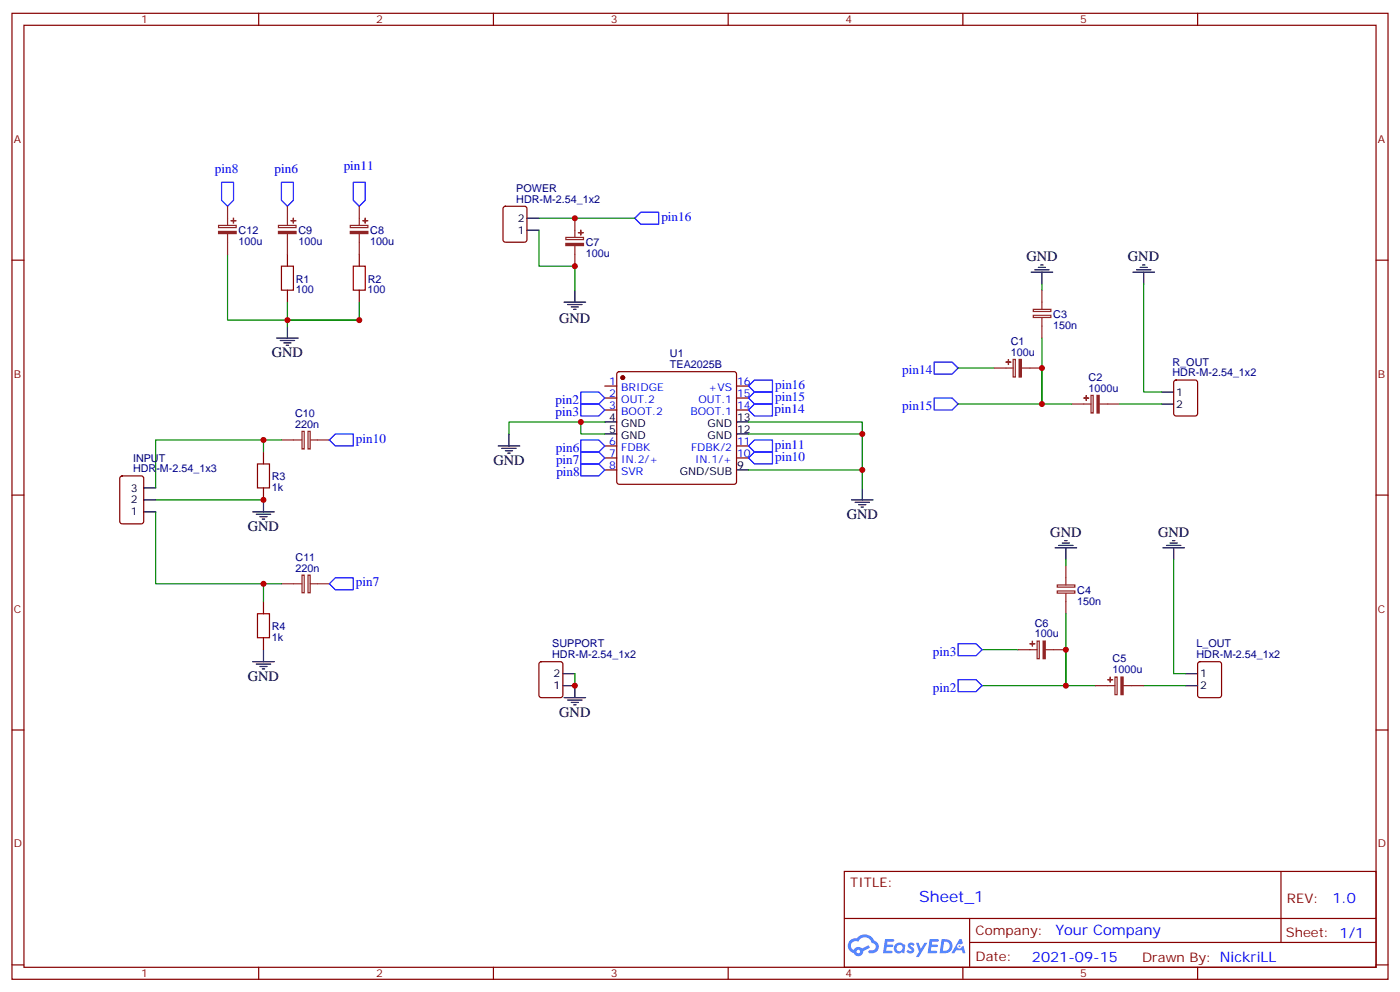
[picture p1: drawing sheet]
<svg xmlns="http://www.w3.org/2000/svg" width="412mm" height="292mm" viewBox="0 0 412 292" stroke-linecap="round" stroke-linejoin="round" font-family="sans-serif">
<g fill="none" stroke="#870000" stroke-width=".35">
<path d="M3.5 3.9h405.4v284.4h-405.4zM7.1 7.4h398.2v277.3h-398.2zM76.2 3.9v3.5M145.3 3.9v3.5M214.5 3.9v3.5M283.6 3.9v3.5M352.8 3.9v3.5M3.5 76.6h3.6M405.3 76.6h3.6M3.5 145.7h3.6M405.3 145.7h3.6M3.5 214.9h3.6"/>
<path d="M405.3 214.9h3.6M248.7 256.5h156.6v28.2h-156.6zM377.3 256.5v20.9M248.7 270.4h156.5M285.6 277.4h119.6M285.6 270.4v14.1M3.5 284h3.6M76.2 284.7v3.6M145.3 284.7v3.6M214.5 284.7v3.6M283.6 284.7v3.6M352.8 284.7v3.6"/>
<path d="M405.3 284h3.6"/>
</g>
<g fill="#5487ff">
<path d="M267.7 277.7a1.22 1.22 0 0 1 1.7 .2l-.4 .6a.47 .47 0 0 0-.3-.4 .47 .47 0 0 0-.5 .2l.1 .2a1.14 1.14 0 0 1 .8 1.8 1.14 1.14 0 0 1-1.9 0l-.2-.2 .5-.6 .7 .5a.29 .29 0 0 0 .3-.3 .29 .29 0 0 0-.2-.3 1.04 1.04 0 0 1-.6-1.7z"/>
<path d="M260.7 276.4h2.4l.3 .2-.2 .5-1.8 .1-.1 .8h1.5l.3 .4-.3 .4h-1.6l-.2 1.1h1.7l.2 .3-.2 .3-2.6 .1z"/>
<path d="M273.8 276.4h2.4l.3 .2-.1 .5-1.8 .1-.2 .8h1.6l.3 .4-.4 .4h-1.6l-.1 1.1h1.7l.2 .3-.2 .3-2.6 .1z"/>
<path d="M282.6 276.4h.7l.3 1.3-.6 .3a.69 .69 0 0 0-1 .3 .69 .69 0 0 0 .4 .9 .69 .69 0 0 0 .9-.6l.5-.2 .6 2.2h-.8l-.2-.9h-1.8l-.5 .9h-.8z"/>
<path d="M269.8 277.5h.8l.6 1.8 1.1-1.8h.9l-2.6 4.2h-.8l.9-1.5z"/>
<path d="M277.4 276.4l-.6 4.2h1.3a2.11 2.11 0 0 0 2.5-2.1 2.11 2.11 0 0 0-2.5-2.1zM278.1 277.2a1.39 1.39 0 0 1 1.7 1.4 1.39 1.39 0 0 1-1.8 1.3h-.3z"/>
<path d="M263.7 278.1a1.54 1.54 0 0 0-.1 2.1 1.54 1.54 0 0 0 2.2 .1l.6 .3 .3-2.3-.2-.3h-.4a1.49 1.49 0 0 0-2.4 .1zM264 279.1a.94 .94 0 0 1 1.8 0 .94 .94 0 0 1-1.8 0z"/>
<path d="M250.4 276.8a2.18 2.18 0 0 0 1.1 3.7 1.44 1.44 0 0 0 1.6 .9 1.44 1.44 0 0 0 1.2-1.4l2-1-.5-.8-1.9 1a1.47 1.47 0 0 0-2.4 .4 1.39 1.39 0 0 1-.7-1.9 1.39 1.39 0 0 1 2-.5 2.12 2.12 0 0 1 2.2-1.3 2.12 2.12 0 0 1 1.9 1.7 1.14 1.14 0 0 1 1.1 1.4 1.14 1.14 0 0 1-1.7 .7 .43 .43 0 0 0-.5 .4 .43 .43 0 0 0 .4 .5 1.98 1.98 0 0 0 2.5-1.2 1.98 1.98 0 0 0-1.2-2.6 3.1 3.1 0 0 0-5.3-.6l-.9 .1zM252.3 280.1a.55 .55 0 0 1 1.1 0 .55 .55 0 0 1-1.1 0z"/>
<circle cx="282.6" cy="278.5" r=".26"/>
</g>
<path d="M82.9 78.4h3.5v7h-3.5zM104.1 78.4h3.5v7h-3.5zM75.8 136.6h3.6v7h-3.6zM75.8 180.7h3.6v7h-3.6z" fill="none" stroke="#a10000" stroke-width=".35"/>
<g fill="none" stroke="#870000" stroke-width=".35">
<path d="M84.7 74.8v3.6M105.8 74.8v3.6M148.4 60.9l.5-.2h5.6l.7 .4v9.5l-.4 .6-5.9 .1-.7-.5v-9.4zM84.7 85.4v3.5M105.8 85.4v3.5M178.2 113.6h3.5M178.2 117.2h3.5M181.9 109.6l.5-.2h33.9l.5 .2 .2 .5v31.8l-.3 .5-.4 .2h-33.9l-.5-.3-.2-.4v-31.8zM217 113.6h3.5M217 117.2h3.5M346 112.1l.4-.2h5.7l.6 .4 .1 9.4-.5 .7h-5.9l-.6-.4-.1-9.4zM77.6 133v3.6"/>
<path d="M178.2 120.7h3.5M178.2 131.3h3.5M178.2 134.8h3.5M178.2 138.3h3.5M217 120.7h3.5M217 131.3h3.5M217 134.8h3.5M35.5 140.3l.5-.2h5.6l.7 .4v13l-.4 .6-5.9 .1-.7-.5v-12.9zM77.6 143.6v3.5M77.6 177.1v3.6M77.6 187.7v3.5M159 195l.5-.2h5.6l.7 .4v9.4l-.5 .7-5.8 .1-.7-.5-.1-9.4z"/>
<path d="M353 195l.5-.2h5.6l.7 .4v9.4l-.4 .7-5.9 .1-.7-.5v-9.4z"/>
</g>
<circle cx="183.4" cy="111.2" r=".53" fill="#870000" stroke="#870000" stroke-width=".35"/>
<g fill="none" stroke="#000" stroke-width=".35">
<path d="M155.2 67.8h3.5M155.2 64.2h3.5M304.8 79.4h4.2M305.9 78.7h2.1M306.6 78h.7M334.8 79.4h4.2M335.8 78.7h2.2M336.5 78h.8M81.5 99.5h6.3M84.7 96v3.5M166.2 88.9h6.3M167.2 89.6h4.2"/>
<path d="M168.3 90.3h2.1M169 91.1h.7M169.3 85.4v3.5M303.7 80.1h6.4M306.9 80.1v3.5M333.7 80.1h6.4M336.9 80.1v3.5M82.5 100.2h4.3M83.6 100.9h2.1M84.3 101.6h.7M342.2 115.4h3.5M342.2 118.9h3.5"/>
<path d="M146.8 131.3h6.3M147.8 132h4.2M148.9 132.7h2.1M149.6 133.4h.7M149.9 127.7v3.6M178.2 124.2h3.5M178.2 127.7h3.5M217 124.2h3.5M217 127.7h3.5M217 138.3h3.5M42.3 147.1h3.6M42.3 150.7h3.6"/>
<path d="M42.3 143.6h3.6M74.4 150.7h6.4M75.5 151.4h4.2M76.6 152.1h2.1M77.3 152.8h.7M77.6 147.1v3.6M250.8 147.1h6.4M251.9 147.8h4.2M252.9 148.6h2.2M253.6 149.3h.8M254 143.6v3.5M312.9 159.8h2.1"/>
<path d="M313.6 159.1h.7M344.7 159.8h2.1M345.4 159.1h.7M310.8 161.3h6.3M311.9 160.5h4.2M314 161.3v3.5M342.5 161.3h6.4M343.6 160.5h4.2M345.7 161.3v3.5M74.4 194.8h6.4M75.5 195.5h4.2M76.6 196.2h2.1"/>
<path d="M77.3 196.9h.7M77.6 191.2v3.6M165.8 198.3h3.5M349.2 198.3h3.6M165.8 201.8h3.5v3.6M166.2 205.4h6.3M167.2 206.1h4.2M168.3 206.8h2.1M169 207.5h.7M349.2 201.8h3.6"/>
</g>
<g fill="none" stroke="#008700" stroke-width=".35">
<path d="M67 74.8v19.4h17.7M158.7 67.8v10.6h10.6v7M158.7 64.2h28.3M84.7 88.9v5.3h21.1M105.8 88.9v5.3h-21.1v1.8M306.9 99.5v19.4h-24.7M306.9 83.6v1.8M336.9 83.6v31.8h5.3M282.2 108.3h10.6M306.9 108.3v10.6h8.8M329.8 118.9h12.4M77.6 129.5h-31.7v14.1"/>
<path d="M82.9 129.5h-5.3v3.5M149.9 127.7v-3.5h21.2v3.5h7.1M171.1 124.2h7.1M220.5 124.2h33.5v19.4M220.5 127.7h33.5M220.5 138.3h33.5M45.9 150.7v21.1h31.7M45.9 147.1h31.7M82.9 171.8h-5.3v5.3M314 164.8v1.7M345.7 164.8v33.5h3.5M169.3 198.3v3.5"/>
<path d="M289.3 191.2h10.6M314 191.2v10.6h8.8M314 180.7v21.1h-24.7M336.9 201.8h12.3"/>
</g>
<g fill="none" stroke="#00f" stroke-width=".35">
<path d="M65.3 53.7h3.5v5.2l-1.8 1.8-1.7-1.8zM82.9 53.7h3.5v5.2l-1.7 1.8-1.8-1.8zM104.1 53.7h3.5v5.2l-1.8 1.8-1.7-1.8zM187 64.2l1.7-1.7h5.3v3.5h-5.3zM171.1 115.4h5.3l1.8 1.8-1.8 1.7h-5.3zM171.1 118.9h5.3l1.8 1.8-1.8 1.7h-5.3zM220.5 113.6l1.7-1.7h5.3v3.5h-5.3zM220.5 117.2l1.7-1.8h5.3v3.5h-5.3zM275.2 106.6h5.3l1.7 1.7-1.7 1.8h-5.3zM275.2 117.2h5.3l1.7 1.7-1.7 1.8h-5.3zM97 129.5l1.8-1.8h5.3v3.6h-5.3zM171.1 136.6h5.3l1.8 1.7-1.8 1.8h-5.3z"/>
<path d="M171.1 129.5h5.3l1.8 1.8-1.8 1.7h-5.3zM171.1 133h5.3l1.8 1.8-1.8 1.8h-5.3zM220.5 120.7l1.7-1.8h5.3v3.5h-5.3zM220.5 131.3l1.7-1.8h5.3v3.5h-5.3zM220.5 134.8l1.7-1.8h5.3v3.6h-5.3zM97 171.8l1.8-1.7h5.3v3.5h-5.3zM282.2 189.5h5.3l1.8 1.7-1.8 1.8h-5.3zM282.2 200.1h5.3l1.8 1.7-1.8 1.8h-5.3z"/>
</g>
<g fill="none" stroke="#8c2424" stroke-width=".35">
<path d="M64.4 66.4h5.2v.6h-5.2zM67 60.7v5.7M67 68.8v6M82 66.4h5.2v.6h-5.2zM84.7 60.7v5.7M84.7 68.8v6M103.2 66.4h5.2v.6h-5.2zM105.8 60.7v5.7M105.8 68.8v6M166.7 69.9h5.2v.6h-5.2zM169.3 64.2v5.7M169.3 72.4v6"/>
<path d="M304.4 92.8h5.2v.7h-5.2zM304.4 91.1h5.2v.6h-5.2zM306.9 85.4v5.7M306.9 93.5v6M292.8 108.3h5.6M298.4 105.8h.7v5.2h-.7zM300.9 108.3h6M315.7 118.9h5.7M321.4 116.4h.6v5.2h-.6zM323.8 118.9h6M82.9 129.5h6M89 127h.6v5.2h-.6z"/>
<path d="M90.7 127h.7v5.2h-.7zM91.4 129.5h5.6M82.9 171.8h6M89 169.3h.6v5.2h-.6zM90.7 169.3h.7v5.2h-.7zM91.4 171.8h5.6M311.4 174h5.2v.6h-5.2zM311.4 172.2h5.2v.6h-5.2zM314 166.5v5.7M314 174.7v6M299.9 191.2h5.6M305.5 188.7h.6v5.2h-.6z"/>
<path d="M308 191.2h6M328.4 199.3h.7v5.2h-.7zM322.8 201.8h5.6M330.9 201.8h6"/>
</g>
<g fill="#8c2424" stroke="#8c2424" stroke-width=".35">
<path d="M323.1 116.4h.7v5.2h-.7z"/>
<path d="M320 116.5v1.4z"/>
<path d="M319.3 117.2h1.4z"/>
<path d="M330.2 199.3h.6v5.2h-.6z"/>
<path d="M327 199.4l.1 1.4z"/>
<path d="M326.3 200.1h1.4z"/>
<path d="M300.2 105.8h.6v5.2h-.6z"/>
<path d="M297 105.9l.1 1.4z"/>
<path d="M296.3 106.6h1.4z"/>
<path d="M307.3 188.7h.6v5.2h-.6z"/>
<path d="M304.1 188.8v1.4z"/>
<path d="M303.4 189.5h1.4z"/>
<path d="M103.2 68.1h5.2v.7h-5.2z"/>
<path d="M106.9 64.9l1.4 .1z"/>
<path d="M107.6 64.2v1.5z"/>
<path d="M82 68.1h5.2v.7h-5.2z"/>
<path d="M85.7 64.9l1.4 .1z"/>
<path d="M86.4 64.2v1.5z"/>
<path d="M64.4 68.1h5.2v.7h-5.2z"/>
<path d="M68.1 64.9l1.4 .1z"/>
<path d="M68.8 64.2v1.5z"/>
<path d="M166.7 71.6h5.2v.7h-5.2z"/>
<path d="M170.4 68.5h1.4z"/>
<path d="M171.1 67.8v1.4z"/>
</g>
<g fill="#c00">
<circle cx="254" cy="127.7" r=".88"/>
<circle cx="254" cy="138.3" r=".88"/>
<circle cx="306.9" cy="118.9" r=".88"/>
<circle cx="314" cy="201.8" r=".88"/>
<circle cx="171.1" cy="124.2" r=".88"/>
<circle cx="105.8" cy="94.2" r=".88"/>
<circle cx="84.7" cy="94.2" r=".88"/>
<circle cx="77.6" cy="129.5" r=".88"/>
<circle cx="77.6" cy="147.1" r=".88"/>
<circle cx="77.6" cy="171.8" r=".88"/>
<circle cx="306.9" cy="108.3" r=".88"/>
<circle cx="314" cy="191.2" r=".88"/>
<circle cx="169.3" cy="64.2" r=".88"/>
<circle cx="169.3" cy="78.4" r=".88"/>
<circle cx="169.3" cy="201.8" r=".88"/>
</g>
<text font-size="4.6" fill="#00f" x="270.8" y="265.5">Sheet_1</text>
<g font-size="4.2">
<text x="302.3" y="76.8">GND</text>
<text x="332.3" y="76.8">GND</text>
<text x="164.7" y="95.1">GND</text>
<text x="80.1" y="105.2">GND</text>
<text x="145.3" y="136.9">GND</text>
<text x="249.4" y="152.8">GND</text>
<text x="73" y="156.3">GND</text>
<text x="309.4" y="157.9">GND</text>
<text x="341.1" y="157.9">GND</text>
<text x="73" y="200.4">GND</text>
<text x="164.7" y="211">GND</text>
</g>
<g font-size="4.2" fill="#00f">
<text x="392.5" y="265.8">1.0</text>
<text x="310.9" y="275.3">Your Company</text>
<text x="304" y="283.1">2021-09-15</text>
</g>
<g font-size="3.9" fill="#00f">
<text x="63.3" y="50.9">pin8</text>
<text x="80.9" y="50.9">pin6</text>
<text x="101.2" y="50">pin11</text>
<text x="194.8" y="65">pin16</text>
<text x="265.8" y="110.1">pin14</text>
<text x="163.7" y="118.9">pin2</text>
<text x="228.3" y="114.4">pin16</text>
<text x="228.3" y="117.9">pin15</text>
<text x="163.7" y="122.4">pin3</text>
<text x="228.2" y="121.4">pin14</text>
<text x="265.8" y="120.7">pin15</text>
<text x="104.9" y="130.3">pin10</text>
<text x="163.7" y="133">pin6</text>
<text x="163.8" y="136.5">pin7</text>
<text x="228.2" y="132">pin11</text>
<text x="228.3" y="135.6">pin10</text>
<text x="163.9" y="140.1">pin8</text>
<text x="104.9" y="172.6">pin7</text>
<text x="274.8" y="193">pin3</text>
<text x="274.8" y="203.6">pin2</text>
</g>
<g font-size="3.9" fill="#800">
<text x="250.5" y="261.1">TITLE:</text>
<text x="379.1" y="265.8">REV:</text>
<text x="287.4" y="275.3">Company:</text>
<text x="378.7" y="275.9">Sheet: 1/1</text>
<text x="287.4" y="283">Date:</text>
<text x="336.4" y="283.1">Drawn By: NickriLL</text>
</g>
<g font-size="3.2" fill="#800">
<text x="41.6" y="6.9">1</text>
<text x="110.8" y="6.9">2</text>
<text x="179.9" y="6.9">3</text>
<text x="249.1" y="6.9">4</text>
<text x="318.2" y="6.9">5</text>
<text x="4.1" y="42">A</text>
<text x="405.9" y="42">A</text>
<text x="4.1" y="111.2">B</text>
<text x="405.9" y="111.2">B</text>
<text x="4.1" y="180.3">C</text>
<text x="405.9" y="180.3">C</text>
<text x="4.1" y="249.4">D</text>
<text x="405.9" y="249.4">D</text>
<text x="41.6" y="287.7">1</text>
<text x="110.8" y="287.7">2</text>
<text x="179.9" y="287.7">3</text>
<text x="249.1" y="287.7">4</text>
<text x="318.2" y="287.7">5</text>
</g>
<g font-size="3.2" fill="#000080">
<text x="152.1" y="59.7">HDR-M-2.54_1x2</text>
<text x="152.1" y="56.5">POWER</text>
<text x="70.3" y="68.8">C12</text>
<text x="87.9" y="68.8">C9</text>
<text x="109.1" y="68.8">C8</text>
<text x="70.3" y="72">100u</text>
<text x="87.9" y="72">100u</text>
<text x="109.1" y="72">100u</text>
<text x="172.6" y="75.5">100u</text>
<text x="172.6" y="72.4">C7</text>
<text x="87.1" y="83.2">R1</text>
<text x="108.3" y="83.2">R2</text>
<text x="87.1" y="86.3">100</text>
<text x="108.3" y="86.3">100</text>
<text x="310.3" y="93.6">C3</text>
<text x="297.8" y="101.5">C1</text>
<text x="310.3" y="96.8">150n</text>
<text x="197.3" y="105.1">U1</text>
<text x="297.8" y="104.7">100u</text>
<text x="345.4" y="107.7">R_OUT</text>
<text x="197.3" y="108.3">TEA2025B</text>
<text x="320.7" y="112.1">C2</text>
<text x="345.4" y="110.8">HDR-M-2.54_1x2</text>
<text x="320.7" y="115.3">1000u</text>
<text x="86.9" y="125.9">220n</text>
<text x="86.9" y="122.7">C10</text>
<text x="39.2" y="135.9">INPUT</text>
<text x="39.2" y="139">HDR-M-2.54_1x3</text>
<text x="80.1" y="141.4">R3</text>
<text x="80.1" y="144.5">1k</text>
<text x="87.1" y="165.1">C11</text>
<text x="87.1" y="168.2">220n</text>
<text x="317.3" y="178">150n</text>
<text x="317.3" y="174.7">C4</text>
<text x="80.1" y="185.5">R4</text>
<text x="304.8" y="184.4">C6</text>
<text x="80.1" y="188.6">1k</text>
<text x="162.7" y="190.5">SUPPORT</text>
<text x="304.8" y="187.6">100u</text>
<text x="352.4" y="190.5">L_OUT</text>
<text x="162.7" y="193.7">HDR-M-2.54_1x2</text>
<text x="327.7" y="195">C5</text>
<text x="352.4" y="193.7">HDR-M-2.54_1x2</text>
<text x="327.7" y="198.2">1000u</text>
</g>
<g font-size="3.2">
<text x="152.5" y="65.3">2</text>
<text x="152.5" y="68.8">1</text>
<text x="346.4" y="116.5">1</text>
<text x="346.4" y="120">2</text>
<text x="179.5" y="123.9">4</text>
<text x="183" y="125.6">GND</text>
<text x="208.4" y="125.6">GND</text>
<text x="217.1" y="123.9">13</text>
<text x="179.5" y="127.4">5</text>
<text x="183" y="129.2">GND</text>
<text x="208.4" y="129.2">GND</text>
<text x="217.1" y="127.4">12</text>
<text x="217.1" y="138">9</text>
<text x="200.3" y="139.7">GND/SUB</text>
<text x="38.6" y="144.7">3</text>
<text x="38.6" y="148.2">2</text>
<text x="38.6" y="151.7">1</text>
<text x="163.1" y="202.9">1</text>
<text x="163.1" y="199.4">2</text>
<text x="353.5" y="199.4">1</text>
<text x="353.5" y="202.9">2</text>
</g>
<g font-size="3.2" fill="#00f">
<text x="179.5" y="113.3">1</text>
<text x="217.1" y="113.3">16</text>
<text x="179.5" y="116.8">2</text>
<text x="183" y="115">BRIDGE</text>
<text x="183" y="118.6">OUT.2</text>
<text x="205.7" y="118.6">OUT.1</text>
<text x="208.7" y="115">+VS</text>
<text x="217.1" y="116.8">15</text>
<text x="179.5" y="120.3">3</text>
<text x="183" y="122.1">BOOT.2</text>
<text x="203.4" y="122.1">BOOT.1</text>
<text x="217.1" y="120.3">14</text>
<text x="179.5" y="130.9">6</text>
<text x="217.1" y="130.9">11</text>
<text x="179.5" y="134.4">7</text>
<text x="179.5" y="138">8</text>
<text x="183" y="132.7">FDBK</text>
<text x="183" y="136.2">IN.2/+</text>
<text x="203.6" y="132.7">FDBK/2</text>
<text x="204.7" y="136.2">IN.1/+</text>
<text x="217.1" y="134.4">10</text>
<text x="183" y="139.7">SVR</text>
</g>
</svg>
